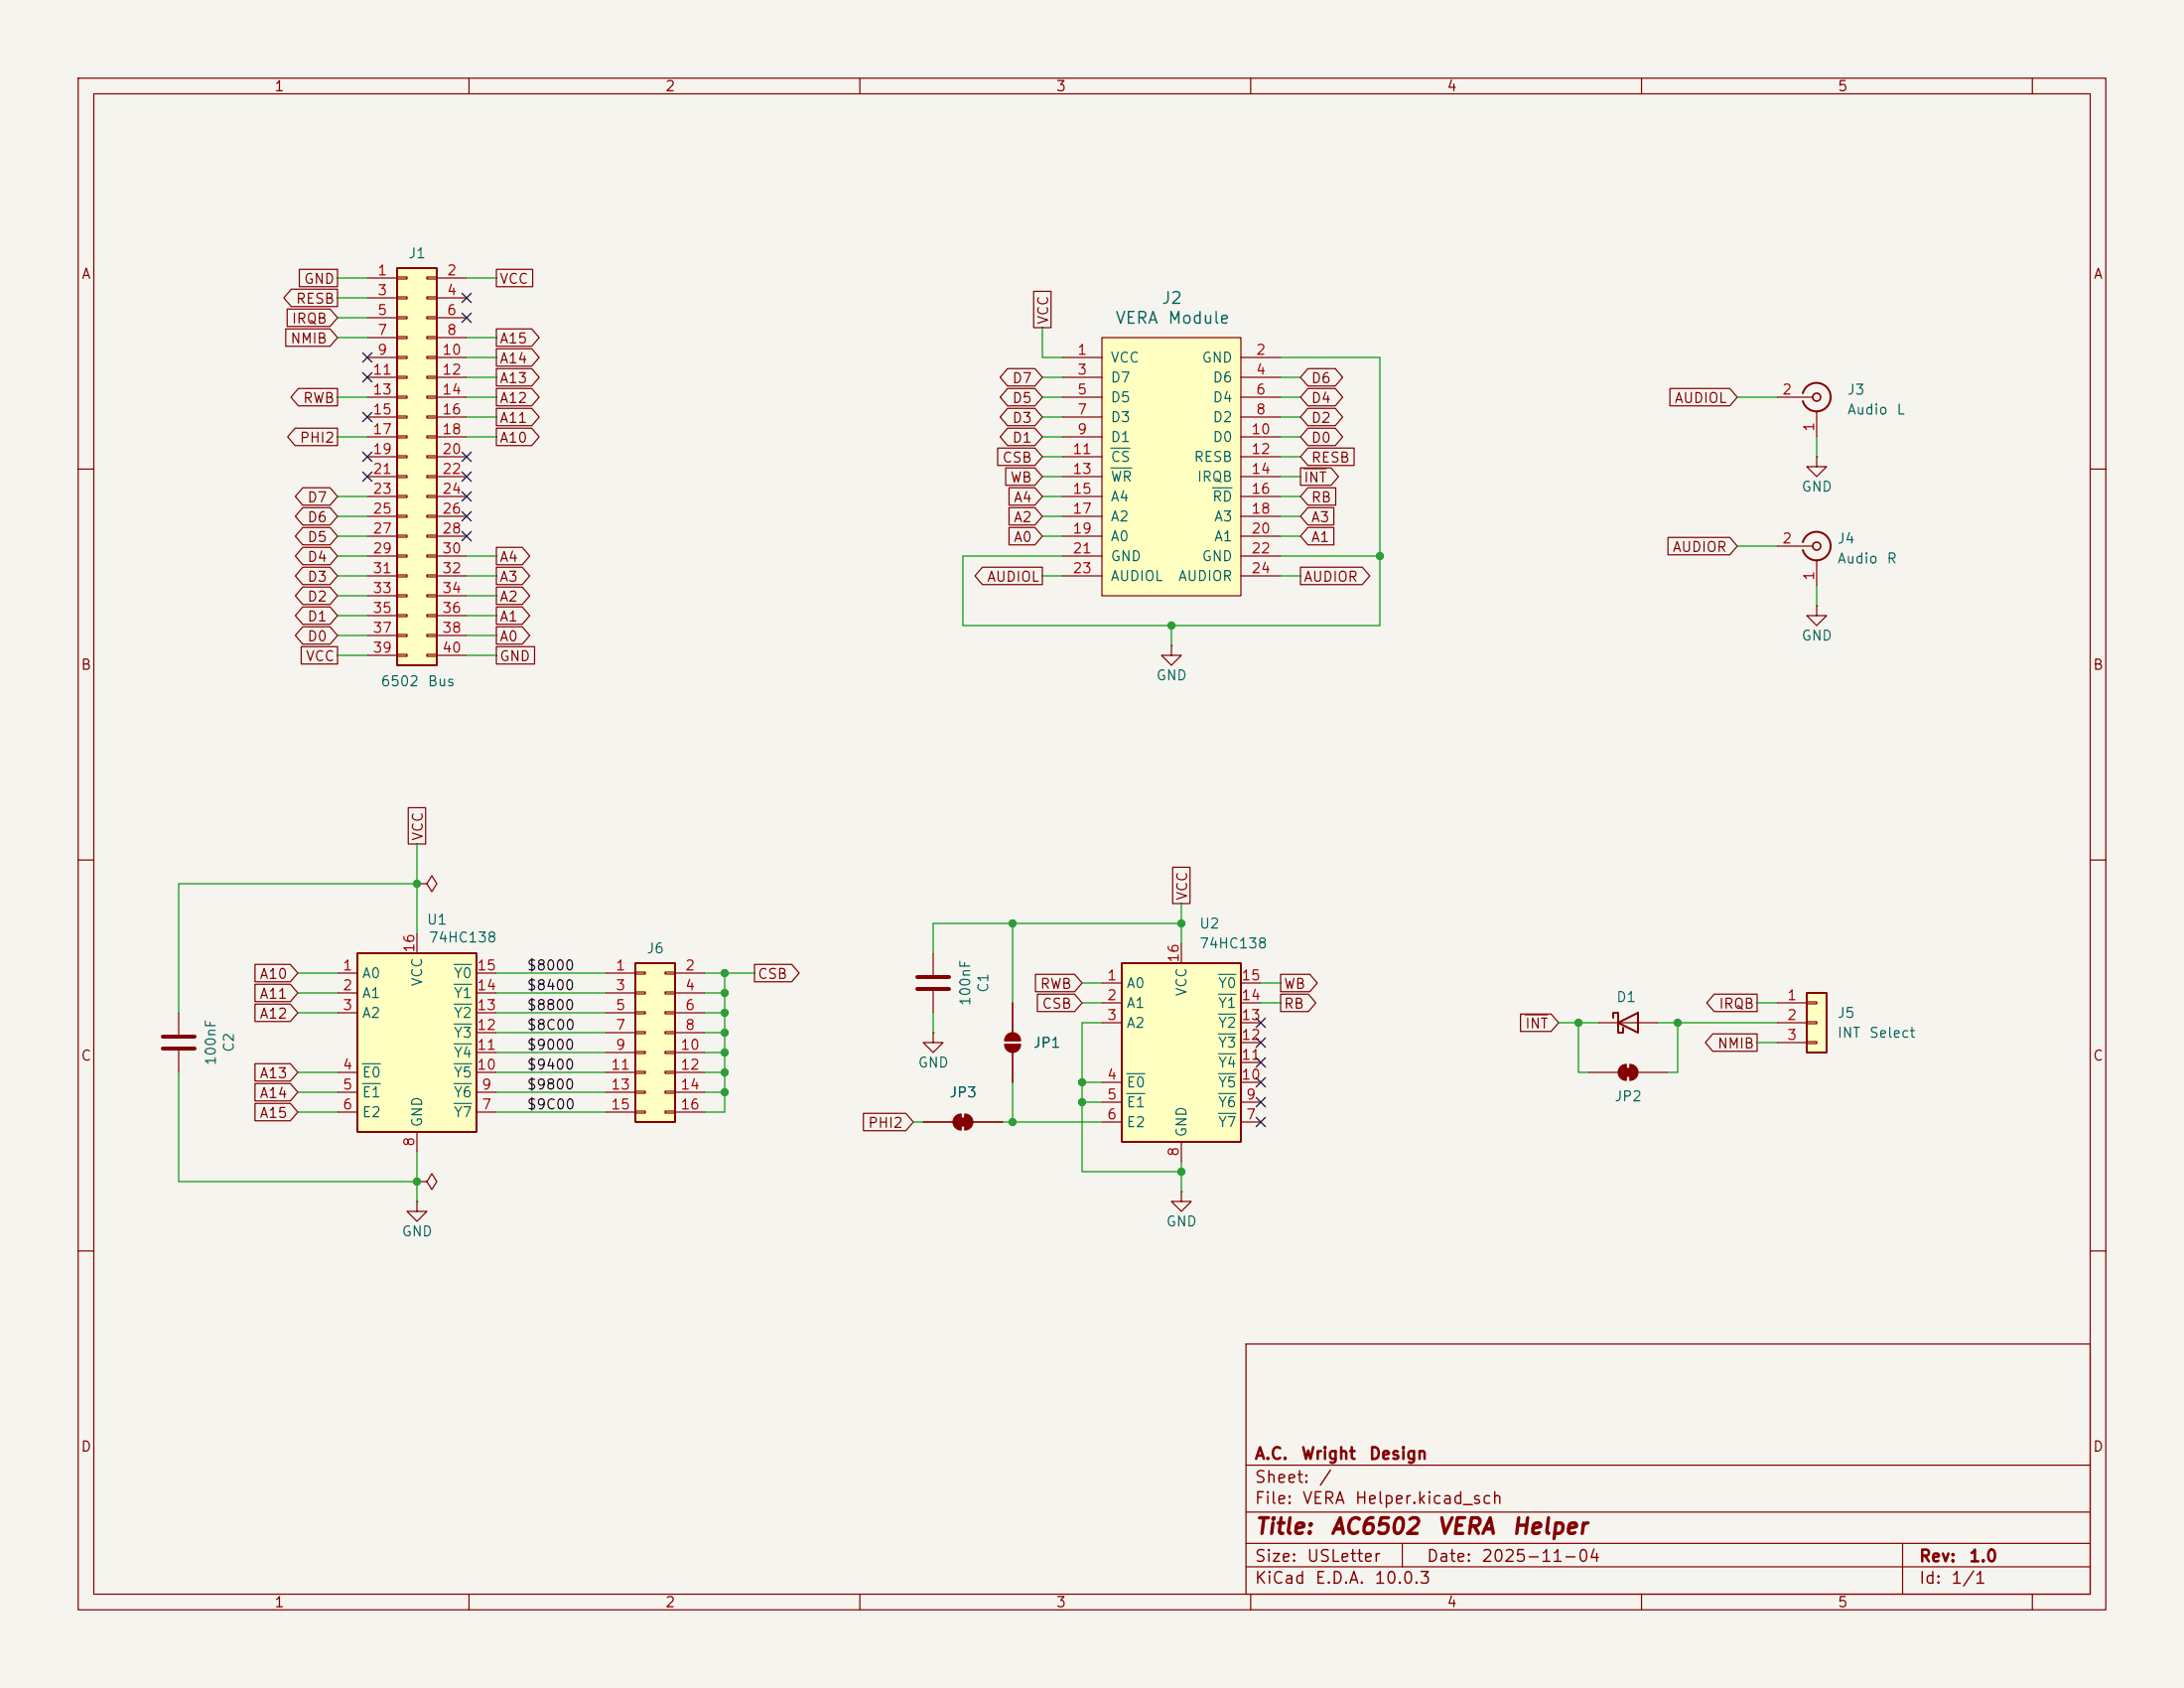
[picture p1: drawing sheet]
<svg xmlns="http://www.w3.org/2000/svg" width="279mm" height="216mm" viewBox="0 0 279 216" stroke-linecap="round" stroke-linejoin="round" font-family="sans-serif">
<path d="M0 0h279.4v215.9h-279.4z" fill="#f5f4ef" stroke="#f5f4ef" stroke-width=".13"/>
<g fill="none" stroke="#840000" stroke-width=".15">
<path d="M10 10h259.4v195.9h-259.4zM12 12h255.4v191.9h-255.4zM60 10v2M110 10v2M160 10v2M210 10v2M260 10v2M10 60h2M267.4 60h2M10 110h2M267.4 110h2M10 160h2"/>
<path d="M159.4 171.9h108v32h-108zM267.4 160h2M159.4 197.4h108M159.4 193.4h108M159.4 187.4h108M179.4 197.4v3M243.4 197.4v6.5M60 203.9v2M110 203.9v2M159.4 200.4h108M160 203.9v2M210 203.9v2"/>
<path d="M260 203.9v2"/>
</g>
<path d="M141 43.2h17.7v33h-17.7z" fill="#ffffc2"/>
<g fill="none" stroke="#840000" stroke-width=".15">
<path d="M135.9 45.7h5.1M135.9 48.3h5.1M135.9 50.8h5.1M135.9 53.3h5.1M135.9 55.9h5.1M135.9 58.4h5.1M141 43.2h17.7v33h-17.7zM158.7 45.7h5.1M158.7 48.3h5.1M158.7 50.8h5.1M158.7 53.3h5.1M158.7 55.9h5.1"/>
<path d="M158.7 58.4h5.1M135.9 61h5.1M135.9 63.5h5.1M135.9 66h5.1M135.9 68.6h5.1M135.9 71.1h5.1M135.9 73.7h5.1M158.7 61h5.1M158.7 63.5h5.1M158.7 66h5.1M158.7 68.6h5.1M158.7 71.1h5.1"/>
<path d="M158.7 73.7h5.1M22.9 129.5v2.8M22.9 134.4v2.8M53.3 153.7v1.2h1.3l-1.3 1.3-1.2-1.3h1.2M53.3 153.7h.1M53.3 151.1h1.3l.6-1 .7 1-.7 1-.6-1M53.3 151.1h.1M151.1 152.4v1.3h1.3l-1.3 1.2-1.2-1.2h1.2M151.1 152.4h.1"/>
</g>
<path d="M142.1 57.3h2.4M142.1 59.9h2.7M155.1 62.4h2.5" fill="none" stroke="#006464" stroke-width=".15"/>
<path d="M20.8 132.6h4.1M20.8 134.1h4.1" fill="none" stroke="#840000" stroke-width=".51"/>
<path d="M45.7 121.9h15.3v22.9h-15.3z" fill="#ffffc2"/>
<path d="M45.7 121.9h15.3v22.9h-15.3z" fill="none" stroke="#840000" stroke-width=".25"/>
<g fill="none" stroke="#840000" stroke-width=".15">
<path d="M53.3 113h1.3l.6-1 .7 1-.7 1-.6-1M53.3 113h.1M53.3 119.4v2.5M43.2 124.5h2.5M43.2 127h2.5M43.2 129.5h2.5M43.2 137.2h2.5M43.2 139.7h2.5M61 124.5h2.5M61 127h2.5M61 129.5h2.5M61 137.2h2.5"/>
<path d="M61 139.7h2.5M61 134.6h2.5M61 132.1h2.5M43.2 142.2h2.5M53.3 144.8v2.5M61 142.2h2.5"/>
</g>
<path d="M46.4 136.1h2.3M46.4 138.6h2.3M58.1 136.1h2.2M58.1 138.6h2.2M58.1 133.5h2.2M58.1 131h2.2M58.1 128.4h2.2M58.1 125.9h2.2M58.1 123.4h2.2M58.1 141.1h2.2" fill="none" stroke="#006464" stroke-width=".15"/>
<path d="M81.3 123.2h5.1v20.3h-5.1z" fill="#ffffc2"/>
<path d="M81.3 123.2h5.1v20.3h-5.1z" fill="none" stroke="#840000" stroke-width=".25"/>
<g fill="none" stroke="#840000" stroke-width=".15">
<path d="M77.5 124.5h3.8M77.5 127h3.8M77.5 129.5h3.8M77.5 132.1h3.8M77.5 134.6h3.8M77.5 137.2h3.8M77.5 139.7h3.8M81.3 124.3h1.2v.3h-1.2zM81.3 126.9h1.2v.2h-1.2zM81.3 129.4h1.2v.3h-1.2zM81.3 132h1.2v.2h-1.2zM81.3 134.5h1.2v.2h-1.2z"/>
<path d="M81.3 137h1.2v.3h-1.2zM81.3 139.6h1.2v.2h-1.2zM85.1 124.3h1.3v.3h-1.3zM85.1 126.9h1.3v.2h-1.3zM85.1 129.4h1.3v.3h-1.3zM85.1 132h1.3v.2h-1.3zM85.1 134.5h1.3v.2h-1.3zM85.1 137h1.3v.3h-1.3zM85.1 139.6h1.3v.2h-1.3zM86.4 124.5h3.8M86.4 127h3.8M86.4 129.5h3.8"/>
<path d="M86.4 132.1h3.8M86.4 134.6h3.8M86.4 137.2h3.8M86.4 139.7h3.8M77.5 142.2h3.8M81.3 142.1h1.2v.3h-1.2zM85.1 142.1h1.3v.3h-1.3zM86.4 142.2h3.8"/>
</g>
<path d="M50.8 34.3h5.1v50.8h-5.1z" fill="#ffffc2"/>
<path d="M50.8 34.3h5.1v50.8h-5.1zM230.6 69.3a1.81 1.81 0 0 1 2.8-1 1.81 1.81 0 0 1 0 3 1.81 1.81 0 0 1-2.8-.9M206.4 130.2v-.7h.6v2.6h.6v-.7M207 130.8l2.5-1.3v2.6z" fill="none" stroke="#840000" stroke-width=".25"/>
<g fill="none" stroke="#840000" stroke-width=".15">
<path d="M47 35.6h3.8M47 38.1h3.8M50.8 35.4h1.3v.3h-1.3zM50.8 38h1.3v.2h-1.3zM54.6 35.4h1.3v.3h-1.3zM54.6 38h1.3v.2h-1.3zM55.9 35.6h3.8M55.9 38.1h3.8M47 40.6h3.8M47 43.2h3.8M47 45.7h3.8M47 48.3h3.8"/>
<path d="M47 50.8h3.8M47 53.3h3.8M47 55.9h3.8M47 58.4h3.8M50.8 40.5h1.3v.3h-1.3zM50.8 43.1h1.3v.2h-1.3zM50.8 45.6h1.3v.2h-1.3zM50.8 48.1h1.3v.3h-1.3zM50.8 50.7h1.3v.2h-1.3zM50.8 53.2h1.3v.3h-1.3zM50.8 55.8h1.3v.2h-1.3zM50.8 58.3h1.3v.2h-1.3z"/>
<path d="M54.6 40.5h1.3v.3h-1.3zM54.6 43.1h1.3v.2h-1.3zM54.6 45.6h1.3v.2h-1.3zM54.6 48.1h1.3v.3h-1.3zM54.6 50.7h1.3v.2h-1.3zM54.6 53.2h1.3v.3h-1.3zM54.6 55.8h1.3v.2h-1.3zM54.6 58.3h1.3v.2h-1.3zM55.9 40.6h3.8M55.9 43.2h3.8M55.9 45.7h3.8M55.9 48.3h3.8"/>
<path d="M55.9 50.8h3.8M55.9 53.3h3.8M55.9 55.9h3.8M55.9 58.4h3.8M47 61h3.8M47 63.5h3.8M47 66h3.8M47 68.6h3.8M47 71.1h3.8M47 73.7h3.8M47 76.2h3.8M47 78.7h3.8"/>
<path d="M50.8 60.8h1.3v.3h-1.3zM50.8 63.4h1.3v.2h-1.3zM50.8 65.9h1.3v.3h-1.3zM50.8 68.5h1.3v.2h-1.3zM50.8 71h1.3v.2h-1.3zM50.8 73.5h1.3v.3h-1.3zM50.8 76.1h1.3v.2h-1.3zM50.8 78.6h1.3v.3h-1.3zM54.6 60.8h1.3v.3h-1.3zM54.6 63.4h1.3v.2h-1.3zM54.6 65.9h1.3v.3h-1.3zM54.6 68.5h1.3v.2h-1.3z"/>
<path d="M54.6 71h1.3v.2h-1.3zM54.6 73.5h1.3v.3h-1.3zM54.6 76.1h1.3v.2h-1.3zM54.6 78.6h1.3v.3h-1.3zM55.9 61h3.8M55.9 63.5h3.8M55.9 66h3.8M55.9 68.6h3.8M55.9 71.1h3.8M55.9 73.7h3.8M55.9 76.2h3.8M55.9 78.7h3.8"/>
<path d="M227.3 69.9h4.6M232.4 77.5v1.2h1.3l-1.3 1.3-1.3-1.3h1.3M232.4 77.5h.1M232.4 71.6v3.3M47 81.3h3.8M47 83.8h3.8M50.8 81.2h1.3v.2h-1.3zM50.8 83.7h1.3v.2h-1.3zM54.6 81.2h1.3v.2h-1.3zM54.6 83.7h1.3v.2h-1.3zM55.9 81.3h3.8M55.9 83.8h3.8"/>
<path d="M119.4 121.9v2.8M119.4 126.7v2.8M203.2 137.2h3.8M204.5 130.8h7.6M208 136.1v2.1M208.5 136.1v2.1M209.5 137.2h3.9"/>
</g>
<path d="M117.3 125h4.1M117.3 126.5h4.1" fill="none" stroke="#840000" stroke-width=".51"/>
<g fill="#840000" stroke="#840000" stroke-width=".15">
<path d="M207.8 136.7h1v1h-1z"/>
<path d="M207.3 136.4l.4-.2 .3-.1v2.1a1.02 1.02 0 0 1-.9-.7 1.02 1.02 0 0 1 .2-1.1z"/>
<path d="M208.5 136.1a1.02 1.02 0 0 1 1 1.1 1.02 1.02 0 0 1-1 1z"/>
</g>
<circle cx="232.4" cy="69.9" r=".51" fill="none" stroke="#840000" stroke-width=".2"/>
<path d="M231.1 127h2.6v7.6h-2.6z" fill="#ffffc2"/>
<path d="M230.6 50.3a1.81 1.81 0 0 1 2.8-1 1.81 1.81 0 0 1 0 3 1.81 1.81 0 0 1-2.8-1M231.1 127h2.6v7.6h-2.6z" fill="none" stroke="#840000" stroke-width=".25"/>
<g fill="none" stroke="#840000" stroke-width=".15">
<path d="M227.3 50.8h4.6M232.4 58.4v1.3h1.3l-1.3 1.3-1.3-1.3h1.3M232.4 58.4h.1M232.4 52.6v3.3M149.9 82.6v1.2h1.2l-1.2 1.3-1.3-1.3h1.3M149.9 82.6h.1M119.4 132.1v1.3h1.2l-1.2 1.2-1.3-1.2h1.3M119.4 132.1h.1M227.3 128.3h3.8M227.3 130.8h3.8M227.3 133.4h3.8M231.1 128.1h1.3v.3h-1.3z"/>
<path d="M231.1 130.7h1.3v.2h-1.3zM231.1 133.2h1.3v.3h-1.3zM118.1 143.5h3.8M122.9 142.5v2M123.4 142.5v2M124.5 143.5h3.8"/>
</g>
<g fill="#840000" stroke="#840000" stroke-width=".15">
<path d="M122.7 143h1v1h-1z"/>
<path d="M123.4 142.5a1.02 1.02 0 0 1 1.1 1 1.02 1.02 0 0 1-1.1 1z"/>
<path d="M122.2 142.8l.4-.2 .3-.1v2a1.02 1.02 0 0 1-.9-.6 1.02 1.02 0 0 1 .2-1.1z"/>
</g>
<circle cx="232.4" cy="50.8" r=".51" fill="none" stroke="#840000" stroke-width=".2"/>
<path d="M143.5 123.2h15.2v22.9h-15.2z" fill="#ffffc2"/>
<path d="M143.5 123.2h15.2v22.9h-15.2z" fill="none" stroke="#840000" stroke-width=".25"/>
<g fill="none" stroke="#840000" stroke-width=".15">
<path d="M36.7 39.5h5.5l1 1.1-1 1.2h-5.5zM37.3 37h5.9v2.2h-5.9l-1-1.1zM38.3 34.4h4.9v2.3h-4.9zM63.5 34.4h4.6v2.3h-4.6zM132.2 37.3h2.3v4.6h-2.3zM36.6 42.1h5.6l1 1.1-1 1.1h-5.6zM37.7 54.8h5.5v2.2h-5.5l-.9-1.1zM38.2 49.7h5v2.2h-5l-1-1.1zM63.5 44.6h4.5l1 1.1-1 1.1h-4.5zM63.5 47.1h4.5l1 1.2-1 1.1h-4.5zM63.5 49.7h4.5l1 1.1-1 1.1h-4.5zM63.5 52.2h4.5l1 1.1-1 1.2h-4.5z"/>
<path d="M63.5 54.8h4.5l1 1.1-1 1.1h-4.5zM63.5 42.1h4.5l1 1.1-1 1.1h-4.5zM127.6 57.3h4.8l.9 1.1-.9 1.1h-4.8zM128.7 59.8h3.7l.9 1.2-.9 1.1h-3.7zM128.9 54.8h3.5l.9 1.1-.9 1.1h-3.5l-1-1.1zM128.9 47.1h3.5l.9 1.2-.9 1.1h-3.5l-1-1.1zM128.9 52.2h3.5l.9 1.1-.9 1.2h-3.5l-1-1.2zM128.9 49.7h3.5l.9 1.1-.9 1.1h-3.5l-1-1.1zM166.4 59.8h3.9l.9 1.2-.9 1.1h-3.9zM166.8 59.9h2.9M167.3 54.8h3.5l1 1.1-1 1.1h-3.5l-.9-1.1zM167.3 57.3h5.9v2.2h-5.9l-.9-1.1z"/>
<path d="M167.3 49.7h3.5l1 1.1-1 1.1h-3.5l-.9-1.1zM167.3 52.2h3.5l1 1.1-1 1.2h-3.5l-.9-1.2zM167.3 47.1h3.5l1 1.2-1 1.1h-3.5l-.9-1.1zM213.6 49.7h7.7l.9 1.1-.9 1.1h-7.7zM38.7 62.4h3.5l1 1.1-1 1.1h-3.5l-.9-1.1zM38.7 70h3.5l1 1.1-1 1.1h-3.5l-.9-1.1zM38.7 67.5h3.5l1 1.1-1 1.1h-3.5l-.9-1.1zM38.7 72.5h3.5l1 1.2-1 1.1h-3.5l-.9-1.1zM38.7 64.9h3.5l1 1.1-1 1.2h-3.5l-.9-1.2zM38.7 77.6h3.5l1 1.1-1 1.2h-3.5l-.9-1.2zM38.7 75.1h3.5l1 1.1-1 1.1h-3.5l-.9-1.1zM63.5 70h3.3l1 1.1-1 1.1h-3.3z"/>
<path d="M63.5 72.5h3.3l1 1.2-1 1.1h-3.3zM63.5 75.1h3.3l1 1.1-1 1.1h-3.3zM63.5 77.6h3.3l1 1.1-1 1.2h-3.3zM125.7 72.5h7.6v2.3h-7.6l-1-1.1zM129.1 67.5h3.3l.9 1.1-.9 1.1h-3.3zM129.1 62.4h3.3l.9 1.1-.9 1.1h-3.3zM129.1 64.9h3.3l.9 1.1-.9 1.2h-3.3zM166.4 72.5h7.9l.9 1.2-.9 1.1h-7.9zM167.3 64.9h3.3v2.3h-3.3l-.9-1.2zM167.3 62.4h3.6v2.2h-3.6l-.9-1.1zM167.3 67.5h3.3v2.2h-3.3l-.9-1.1zM213.4 68.7h7.9l.9 1.2-.9 1.1h-7.9z"/>
<path d="M38.5 82.7h4.7v2.2h-4.7zM38.7 80.2h3.5l1 1.1-1 1.1h-3.5l-.9-1.1zM63.5 80.2h3.3l1 1.1-1 1.1h-3.3zM63.5 82.7h4.9v2.2h-4.9zM52.2 103.3h2.3v4.7h-2.3zM150 110.9h2.2v4.7h-2.2zM32.6 138.6h4.5l1 1.1-1 1.1h-4.5zM32.6 136h4.5l1 1.2-1 1.1h-4.5zM32.6 123.3h4.5l1 1.2-1 1.1h-4.5zM32.6 125.9h4.5l1 1.1-1 1.1h-4.5zM32.6 128.4h4.5l1 1.1-1 1.2h-4.5zM96.5 123.3h4.8l.9 1.2-.9 1.1h-4.8z"/>
<path d="M128.5 133.1h2.1M128.5 133.6h2.1M129.5 128.3v3.8M129.5 134.6v3.8M132.5 124.6h5l.9 1.1-.9 1.1h-5zM132.7 127.2h4.8l.9 1.1-.9 1.1h-4.8zM141 125.7h2.5M141 128.3h2.5M141 130.8h2.5M141 138.4h2.5M151.1 120.7v2.5M158.7 125.7h2.6"/>
<path d="M158.7 128.3h2.6M158.7 130.8h2.6M158.7 138.4h2.6M158.7 135.9h2.6M158.7 133.4h2.6M163.8 127.2h3.6l.9 1.1-.9 1.1h-3.6zM163.8 124.6h3.8l.9 1.1-.9 1.1h-3.8zM194.5 129.7h3.9l1 1.1-1 1.1h-3.9zM195.1 129.8h2.9M219.1 132.2h5.7v2.3h-5.7l-.9-1.1zM219.3 127.2h5.5v2.2h-5.5l-1-1.1zM32.6 141.1h4.5l1 1.1-1 1.2h-4.5z"/>
<path d="M110.5 142.4h5.4l.9 1.1-.9 1.1h-5.4zM118.1 143.5h3.8M124.5 143.5h3.8M141 141h2.5M141 143.5h2.5M151.1 146.1v2.5M158.7 141h2.6M158.7 143.5h2.6"/>
</g>
<path d="M144.1 137.3h2.4M144.1 139.9h2.4M155.9 137.3h2.2M155.9 139.9h2.2M155.9 134.8h2.2M155.9 132.2h2.2M155.9 129.7h2.2M155.9 127.2h2.2M155.9 124.6h2.2M155.9 142.4h2.2" fill="none" stroke="#006464" stroke-width=".15"/>
<g fill="#840000" stroke="#840000" stroke-width=".15">
<path d="M128.8 132.4a1.02 1.02 0 0 1 1.1-.2 1.02 1.02 0 0 1 .7 .9h-2.1l.1-.4z"/>
<path d="M128.5 133.6h2.1a1.02 1.02 0 0 1-1.1 1 1.02 1.02 0 0 1-1-1z"/>
</g>
<g fill="none" stroke="#009600" stroke-width=".15">
<path d="M43.2 35.6h3.8M43.2 38.1h3.8M59.7 35.6h3.8M43.2 50.8h3.8M43.2 43.2h3.8M43.2 40.6h3.8M43.2 55.9h3.8M59.7 50.8h3.8M59.7 53.3h3.8M59.7 45.7h3.8M59.7 48.3h3.8M59.7 43.2h3.8"/>
<path d="M59.7 55.9h3.8M133.3 50.8h2.6M133.3 53.3h2.6M133.3 41.9v3.8h2.6M133.3 48.3h2.6M133.3 58.4h2.6M133.3 55.9h2.6M163.8 45.7h12.7v34.3h-53.3v-8.9h12.7M163.8 50.8h2.6M163.8 53.3h2.6M163.8 48.3h2.6M163.8 58.4h2.6"/>
<path d="M163.8 55.9h2.6M222.2 50.8h5.1M232.4 55.9v2.5M43.2 73.7h3.8M43.2 71.1h3.8M43.2 66h3.8M43.2 76.2h3.8M43.2 78.7h3.8M43.2 68.6h3.8M43.2 63.5h3.8M59.7 73.7h3.8M59.7 71.1h3.8"/>
<path d="M59.7 76.2h3.8M59.7 78.7h3.8M133.3 73.7h2.6M133.3 66h2.6M133.3 68.6h2.6M133.3 61h2.6M133.3 63.5h2.6M163.8 73.7h2.6M163.8 71.1h12.7M163.8 66h2.6M163.8 68.6h2.6M163.8 61h2.6"/>
<path d="M163.8 63.5h2.6M222.2 69.9h5.1M232.4 74.9v2.6M43.2 81.3h3.8M43.2 83.8h3.8M59.7 81.3h3.8M59.7 83.8h3.8M149.9 80v2.6M53.3 113h-30.4v16.5M53.3 108v11.4M129.5 118.1v10.2M151.1 118.1h-31.7v3.8"/>
<path d="M151.1 115.6v5.1M22.9 137.2v13.9h30.4M38.1 137.2h5.1M38.1 129.5h5.1M38.1 124.5h5.1M38.1 127h5.1M38.1 139.7h5.1M63.5 137.2h14M63.5 129.5h14M63.5 124.5h14M63.5 127h14M63.5 139.7h14"/>
<path d="M63.5 134.6h14M63.5 132.1h14M90.2 137.2h2.5M90.2 129.5h2.5M90.2 124.5h6.3M90.2 127h2.5M90.2 139.7h2.5M90.2 134.6h2.5M90.2 132.1h2.5M92.7 124.5v17.7h-2.5M119.4 129.5v2.6M129.5 138.4v5.1"/>
<path d="M138.4 128.3h2.6M138.4 125.7h2.6M138.4 138.4h2.6M141 130.8h-2.6v19.1h12.7M161.3 128.3h2.5M161.3 125.7h2.5M199.4 130.8h5.1M201.9 130.8v6.4h1.3M212.1 130.8h15.2M214.6 130.8v6.4h-1.2M224.8 128.3h2.5M224.8 133.4h2.5"/>
<path d="M38.1 142.2h5.1M53.3 147.3v6.4M63.5 142.2h14M116.8 143.5h1.3M128.3 143.5h12.7M138.4 141h2.6M151.1 148.6v3.8"/>
</g>
<g fill="none" stroke="#000084" stroke-width=".15">
<path d="M59.1 37.5l1.2 1.2M60.3 37.5l-1.2 1.2M46.4 47.7l1.2 1.2M46.4 52.7l1.2 1.2M46.4 57.8l1.2 1.2M46.4 45.1l1.2 1.2M47.6 47.7l-1.2 1.2M47.6 52.7l-1.2 1.2M47.6 57.8l-1.2 1.2M47.6 45.1l-1.2 1.2M59.1 57.8l1.2 1.2M59.1 40l1.2 1.2"/>
<path d="M60.3 57.8l-1.2 1.2M60.3 40l-1.2 1.2M46.4 60.4l1.2 1.2M47.6 60.4l-1.2 1.2M59.1 65.4l1.2 1.2M59.1 62.9l1.2 1.2M59.1 60.4l1.2 1.2M59.1 68l1.2 1.2M60.3 65.4l-1.2 1.2M60.3 62.9l-1.2 1.2M60.3 60.4l-1.2 1.2M60.3 68l-1.2 1.2"/>
<path d="M160.7 135.3l1.2 1.2M160.7 132.7l1.2 1.3M160.7 130.2l1.2 1.2M160.7 137.8l1.2 1.2M161.9 135.3l-1.2 1.2M161.9 132.7l-1.2 1.3M161.9 130.2l-1.2 1.2M161.9 137.8l-1.2 1.2M160.7 142.9l1.2 1.2M160.7 140.4l1.2 1.2M161.9 142.9l-1.2 1.2M161.9 140.4l-1.2 1.2"/>
</g>
<g fill="#009600" stroke="#009600" stroke-width=".13">
<circle cx="151.1" cy="149.9" r=".46"/>
<circle cx="129.5" cy="118.1" r=".46"/>
<circle cx="151.1" cy="118.1" r=".46"/>
<circle cx="149.9" cy="80" r=".46"/>
<circle cx="138.4" cy="141" r=".46"/>
<circle cx="138.4" cy="138.4" r=".46"/>
<circle cx="129.5" cy="143.5" r=".46"/>
<circle cx="53.3" cy="151.1" r=".46"/>
<circle cx="53.3" cy="113" r=".46"/>
<circle cx="92.7" cy="134.6" r=".46"/>
<circle cx="92.7" cy="137.2" r=".46"/>
<circle cx="92.7" cy="132.1" r=".46"/>
<circle cx="92.7" cy="129.5" r=".46"/>
<circle cx="92.7" cy="127" r=".46"/>
<circle cx="92.7" cy="124.5" r=".46"/>
<circle cx="92.7" cy="139.7" r=".46"/>
<circle cx="214.6" cy="130.8" r=".46"/>
<circle cx="201.9" cy="130.8" r=".46"/>
<circle cx="176.5" cy="71.1" r=".46"/>
</g>
<g font-size="2" fill="#840000">
<text x="160.4" y="196.7">Title:</text>
<text x="170.1" y="196.7">AC6502</text>
<text x="183.7" y="196.7">VERA</text>
<text x="193.3" y="196.7">Helper</text>
</g>
<g font-size="1.5" fill="#006464">
<text x="142.6" y="41.8">VERA</text>
<text x="148.5" y="39.2">J2</text>
<text x="149.3" y="41.8">Module</text>
</g>
<g font-size="1.5" fill="#840000">
<text x="160.4" y="190">Sheet:</text>
<text x="160.4" y="187">A.C.</text>
<text x="166.4" y="187">Wright</text>
<text x="168.6" y="190">/</text>
<text x="175" y="187">Design</text>
<text x="160.4" y="192.7">File:</text>
<text x="166.5" y="192.7">VERA</text>
<text x="173.2" y="192.7">Helper.kicad_sch</text>
<text x="160.4" y="202.9">KiCad</text>
<text x="160.4" y="200.1">Size:</text>
<text x="167.1" y="200.1">USLetter</text>
<text x="168.1" y="202.9">E.D.A.</text>
<text x="175.7" y="202.9">10.0.3</text>
<text x="182.4" y="200.1">Date:</text>
<text x="189.4" y="200.1">2025-11-04</text>
<text x="245.4" y="200.1">Rev:</text>
<text x="245.4" y="202.9">Id:</text>
<text x="249.5" y="202.9">1/1</text>
<text x="251.8" y="200.1">1.0</text>
</g>
<g font-size="1.3" fill="#840000">
<text x="35" y="12">1</text>
<text x="85" y="12">2</text>
<text x="135" y="12">3</text>
<text x="185" y="12">4</text>
<text x="235" y="12">5</text>
<text x="10.3" y="36">A</text>
<text x="267.7" y="36">A</text>
<text x="37.2" y="41.7">IRQB</text>
<text x="37.8" y="39.2">RESB</text>
<text x="38.8" y="36.6">GND</text>
<text x="63.8" y="36.6">VCC</text>
<text x="134.4" y="41.6" transform="rotate(-90 134.4 41.6)">VCC</text>
<text x="37.1" y="44.2">NMIB</text>
<text x="63.8" y="46.8">A14</text>
<text x="63.8" y="44.2">A15</text>
<text x="38.7" y="51.9">RWB</text>
<text x="63.8" y="49.3">A13</text>
<text x="63.8" y="51.9">A12</text>
<text x="129.4" y="49.3">D7</text>
<text x="129.4" y="51.9">D5</text>
<text x="167.6" y="51.9">D4</text>
<text x="167.6" y="49.3">D6</text>
<text x="214.1" y="51.9">AUDIOL</text>
<text x="38.2" y="56.9">PHI2</text>
<text x="63.8" y="54.4">A11</text>
<text x="63.8" y="56.9">A10</text>
<text x="128.1" y="59.5">CSB</text>
<text x="129.4" y="56.9">D1</text>
<text x="129.4" y="54.4">D3</text>
<text x="167.6" y="56.9">D0</text>
<text x="167.6" y="59.5">RESB</text>
<text x="167.6" y="54.4">D2</text>
<text x="39.2" y="64.6">D7</text>
<text x="129.2" y="62">WB</text>
<text x="129.6" y="64.6">A4</text>
<text x="166.7" y="62">INT</text>
<text x="167.6" y="64.6">RB</text>
<text x="39.2" y="69.6">D5</text>
<text x="39.2" y="67.1">D6</text>
<text x="129.6" y="69.6">A0</text>
<text x="129.6" y="67.1">A2</text>
<text x="167.6" y="67.1">A3</text>
<text x="167.6" y="69.6">A1</text>
<text x="213.9" y="70.9">AUDIOR</text>
<text x="39.2" y="72.2">D4</text>
<text x="39.2" y="74.7">D3</text>
<text x="39.2" y="77.3">D2</text>
<text x="63.8" y="72.2">A4</text>
<text x="63.8" y="74.7">A3</text>
<text x="63.8" y="77.3">A2</text>
<text x="126.2" y="74.7">AUDIOL</text>
<text x="166.7" y="74.7">AUDIOR</text>
<text x="39.2" y="82.3">D0</text>
<text x="39.2" y="79.8">D1</text>
<text x="63.8" y="82.3">A0</text>
<text x="63.8" y="79.8">A1</text>
<text x="10.3" y="86">B</text>
<text x="39" y="84.9">VCC</text>
<text x="63.8" y="84.9">GND</text>
<text x="267.7" y="86">B</text>
<text x="54.4" y="107.6" transform="rotate(-90 54.4 107.6)">VCC</text>
<text x="152.2" y="115.3" transform="rotate(-90 152.2 115.3)">VCC</text>
<text x="33.1" y="125.5">A10</text>
<text x="96.8" y="125.5">CSB</text>
<text x="33.1" y="128.1">A11</text>
<text x="33.1" y="130.6">A12</text>
<text x="133" y="126.8">RWB</text>
<text x="133.2" y="129.3">CSB</text>
<text x="164.1" y="129.3">RB</text>
<text x="164.1" y="126.8">WB</text>
<text x="195" y="131.9">INT</text>
<text x="219.8" y="129.3">IRQB</text>
<text x="10.3" y="136">C</text>
<text x="219.6" y="134.4">NMIB</text>
<text x="267.7" y="136">C</text>
<text x="33.1" y="140.8">A14</text>
<text x="33.1" y="138.2">A13</text>
<text x="33.1" y="143.3">A15</text>
<text x="111" y="144.6">PHI2</text>
<text x="10.3" y="186">D</text>
<text x="267.7" y="186">D</text>
<text x="35" y="205.9">1</text>
<text x="85" y="205.9">2</text>
<text x="135" y="205.9">3</text>
<text x="185" y="205.9">4</text>
<text x="235" y="205.9">5</text>
</g>
<g font-size="1.3" fill="#a90000">
<text x="48.2" y="35.5">1</text>
<text x="57.1" y="35.5">2</text>
<text x="48.2" y="38.1">3</text>
<text x="48.2" y="40.6">5</text>
<text x="57.1" y="38.1">4</text>
<text x="57.1" y="40.6">6</text>
<text x="48.2" y="43.2">7</text>
<text x="48.2" y="45.7">9</text>
<text x="56.5" y="45.7">10</text>
<text x="57.1" y="43.2">8</text>
<text x="137.7" y="45.7">1</text>
<text x="160.6" y="45.7">2</text>
<text x="47.6" y="48.2">11</text>
<text x="47.6" y="50.8">13</text>
<text x="47.6" y="53.3">15</text>
<text x="56.5" y="48.2">12</text>
<text x="56.5" y="50.8">14</text>
<text x="56.5" y="53.3">16</text>
<text x="137.7" y="48.2">3</text>
<text x="137.7" y="50.8">5</text>
<text x="137.7" y="53.3">7</text>
<text x="160.6" y="48.2">4</text>
<text x="160.6" y="50.8">6</text>
<text x="160.6" y="53.3">8</text>
<text x="227.9" y="50.8">2</text>
<text x="47.6" y="55.9">17</text>
<text x="47.6" y="58.4">19</text>
<text x="56.5" y="55.9">18</text>
<text x="56.5" y="58.4">20</text>
<text x="137.1" y="58.4">11</text>
<text x="137.7" y="55.9">9</text>
<text x="160" y="55.9">10</text>
<text x="160" y="58.4">12</text>
<text x="232.4" y="55.3" transform="rotate(-90 232.4 55.3)">1</text>
<text x="47.6" y="60.9">21</text>
<text x="47.6" y="63.5">23</text>
<text x="56.5" y="60.9">22</text>
<text x="56.5" y="63.5">24</text>
<text x="137.1" y="60.9">13</text>
<text x="137.1" y="63.5">15</text>
<text x="160" y="60.9">14</text>
<text x="160" y="63.5">16</text>
<text x="47.6" y="66">25</text>
<text x="47.6" y="68.6">27</text>
<text x="47.6" y="71.1">29</text>
<text x="56.5" y="66">26</text>
<text x="56.5" y="68.6">28</text>
<text x="56.5" y="71.1">30</text>
<text x="137.1" y="66">17</text>
<text x="137.1" y="68.6">19</text>
<text x="137.1" y="71.1">21</text>
<text x="160" y="66">18</text>
<text x="160" y="68.6">20</text>
<text x="160" y="71.1">22</text>
<text x="227.9" y="69.8">2</text>
<text x="47.6" y="73.6">31</text>
<text x="47.6" y="76.2">33</text>
<text x="56.5" y="73.6">32</text>
<text x="56.5" y="76.2">34</text>
<text x="137.1" y="73.6">23</text>
<text x="160" y="73.6">24</text>
<text x="232.4" y="74.4" transform="rotate(-90 232.4 74.4)">1</text>
<text x="47.6" y="78.7">35</text>
<text x="47.6" y="81.3">37</text>
<text x="47.6" y="83.8">39</text>
<text x="56.5" y="78.7">36</text>
<text x="56.5" y="81.3">38</text>
<text x="56.5" y="83.8">40</text>
<text x="43.7" y="124.4">1</text>
<text x="53.3" y="122" transform="rotate(-90 53.3 122)">16</text>
<text x="60.9" y="124.4">15</text>
<text x="78.7" y="124.4">1</text>
<text x="87.6" y="124.4">2</text>
<text x="141.5" y="125.7">1</text>
<text x="151.1" y="123.2" transform="rotate(-90 151.1 123.2)">16</text>
<text x="158.7" y="125.7">15</text>
<text x="43.7" y="127">2</text>
<text x="43.7" y="129.5">3</text>
<text x="60.9" y="129.5">13</text>
<text x="60.9" y="127">14</text>
<text x="78.7" y="127">3</text>
<text x="78.7" y="129.5">5</text>
<text x="87.6" y="127">4</text>
<text x="87.6" y="129.5">6</text>
<text x="141.5" y="128.2">2</text>
<text x="141.5" y="130.8">3</text>
<text x="158.7" y="130.8">13</text>
<text x="158.7" y="128.2">14</text>
<text x="228.5" y="128.2">1</text>
<text x="228.5" y="130.8">2</text>
<text x="43.7" y="137.1">4</text>
<text x="60.9" y="137.1">10</text>
<text x="60.9" y="134.6">11</text>
<text x="60.9" y="132.1">12</text>
<text x="78.1" y="137.1">11</text>
<text x="78.7" y="132.1">7</text>
<text x="78.7" y="134.6">9</text>
<text x="87" y="134.6">10</text>
<text x="87" y="137.1">12</text>
<text x="87.6" y="132.1">8</text>
<text x="158.7" y="135.9">11</text>
<text x="158.7" y="133.3">12</text>
<text x="228.5" y="133.3">3</text>
<text x="43.7" y="139.7">5</text>
<text x="43.7" y="142.2">6</text>
<text x="61.5" y="142.2">7</text>
<text x="61.5" y="139.7">9</text>
<text x="78.1" y="139.7">13</text>
<text x="78.1" y="142.2">15</text>
<text x="87" y="139.7">14</text>
<text x="87" y="142.2">16</text>
<text x="141.5" y="138.4">4</text>
<text x="141.5" y="140.9">5</text>
<text x="141.5" y="143.5">6</text>
<text x="158.7" y="138.4">10</text>
<text x="159.3" y="143.5">7</text>
<text x="159.3" y="140.9">9</text>
<text x="53.3" y="146.8" transform="rotate(-90 53.3 146.8)">8</text>
<text x="151.1" y="148" transform="rotate(-90 151.1 148)">8</text>
</g>
<g font-size="1.3" fill="#006464">
<text x="52.1" y="33.4">J1</text>
<text x="142" y="46.7">VCC</text>
<text x="153.7" y="46.7">GND</text>
<text x="142" y="49.2">D7</text>
<text x="142" y="51.8">D5</text>
<text x="155.1" y="49.2">D6</text>
<text x="155.1" y="51.8">D4</text>
<text x="236.2" y="50.8">J3</text>
<text x="236.2" y="53.3">Audio</text>
<text x="242.5" y="53.3">L</text>
<text x="142" y="54.3">D3</text>
<text x="142" y="56.9">D1</text>
<text x="142" y="59.4">CS</text>
<text x="152.6" y="59.4">RESB</text>
<text x="155.1" y="54.3">D2</text>
<text x="155.1" y="56.9">D0</text>
<text x="142" y="61.9">WR</text>
<text x="142" y="64.5">A4</text>
<text x="153.1" y="61.9">IRQB</text>
<text x="155" y="64.5">RD</text>
<text x="230.4" y="63.2">GND</text>
<text x="142" y="67">A2</text>
<text x="142" y="69.6">A0</text>
<text x="155.2" y="67">A3</text>
<text x="155.2" y="69.6">A1</text>
<text x="235" y="69.8">J4</text>
<text x="142" y="72.1">GND</text>
<text x="142" y="74.6">AUDIOL</text>
<text x="150.6" y="74.6">AUDIOR</text>
<text x="153.7" y="72.1">GND</text>
<text x="235" y="72.4">Audio</text>
<text x="241.3" y="72.4">R</text>
<text x="230.4" y="82.3">GND</text>
<text x="48.6" y="88.1">6502</text>
<text x="54.6" y="88.1">Bus</text>
<text x="147.8" y="87.3">GND</text>
<text x="54.5" y="118.6">U1</text>
<text x="153.3" y="119.1">U2</text>
<text x="46.2" y="125.4">A0</text>
<text x="54.8" y="120.9">74HC138</text>
<text x="58" y="125.4">Y0</text>
<text x="82.6" y="122.3">J6</text>
<text x="153.3" y="121.6">74HC138</text>
<text x="46.2" y="128">A1</text>
<text x="46.2" y="130.5">A2</text>
<text x="54.3" y="126.3" transform="rotate(-90 54.3 126.3)">VCC</text>
<text x="58" y="130.5">Y2</text>
<text x="58" y="128">Y1</text>
<text x="124.4" y="128.8" transform="rotate(-90 124.4 128.8)">100nF</text>
<text x="126.8" y="127.1" transform="rotate(-90 126.8 127.1)">C1</text>
<text x="144" y="126.7">A0</text>
<text x="144" y="129.2">A1</text>
<text x="144" y="131.8">A2</text>
<text x="152.1" y="127.5" transform="rotate(-90 152.1 127.5)">VCC</text>
<text x="155.7" y="131.8">Y2</text>
<text x="155.7" y="129.2">Y1</text>
<text x="155.7" y="126.7">Y0</text>
<text x="206.7" y="128.5">D1</text>
<text x="235" y="130.5">J5</text>
<text x="27.9" y="136.4" transform="rotate(-90 27.9 136.4)">100nF</text>
<text x="30.2" y="134.7" transform="rotate(-90 30.2 134.7)">C2</text>
<text x="58" y="135.6">Y4</text>
<text x="58" y="133.1">Y3</text>
<text x="117.3" y="136.9">GND</text>
<text x="132.1" y="134.3">JP1</text>
<text x="155.7" y="136.9">Y4</text>
<text x="155.7" y="134.3">Y3</text>
<text x="235" y="133.1">INT</text>
<text x="239" y="133.1">Select</text>
<text x="46.2" y="138.1">E0</text>
<text x="46.2" y="140.7">E1</text>
<text x="46.2" y="143.2">E2</text>
<text x="58" y="143.2">Y7</text>
<text x="58" y="140.7">Y6</text>
<text x="58" y="138.1">Y5</text>
<text x="121.4" y="140.7">JP3</text>
<text x="144" y="139.4">E0</text>
<text x="144" y="141.9">E1</text>
<text x="155.7" y="141.9">Y6</text>
<text x="155.7" y="139.4">Y5</text>
<text x="206.5" y="141.2">JP2</text>
<text x="54.3" y="144.3" transform="rotate(-90 54.3 144.3)">GND</text>
<text x="144" y="144.5">E2</text>
<text x="152.1" y="145.5" transform="rotate(-90 152.1 145.5)">GND</text>
<text x="155.7" y="144.5">Y7</text>
<text x="51.3" y="158.5">GND</text>
<text x="149.1" y="157.2">GND</text>
</g>
<g font-size="1.3" fill="#0f0f0f">
<text x="67.3" y="124.4">$8000</text>
<text x="67.3" y="127">$8400</text>
<text x="67.3" y="129.5">$8800</text>
<text x="67.3" y="134.6">$9000</text>
<text x="67.3" y="137.1">$9400</text>
<text x="67.3" y="132">$8C00</text>
<text x="67.3" y="142.2">$9C00</text>
<text x="67.3" y="139.7">$9800</text>
</g>
</svg>
